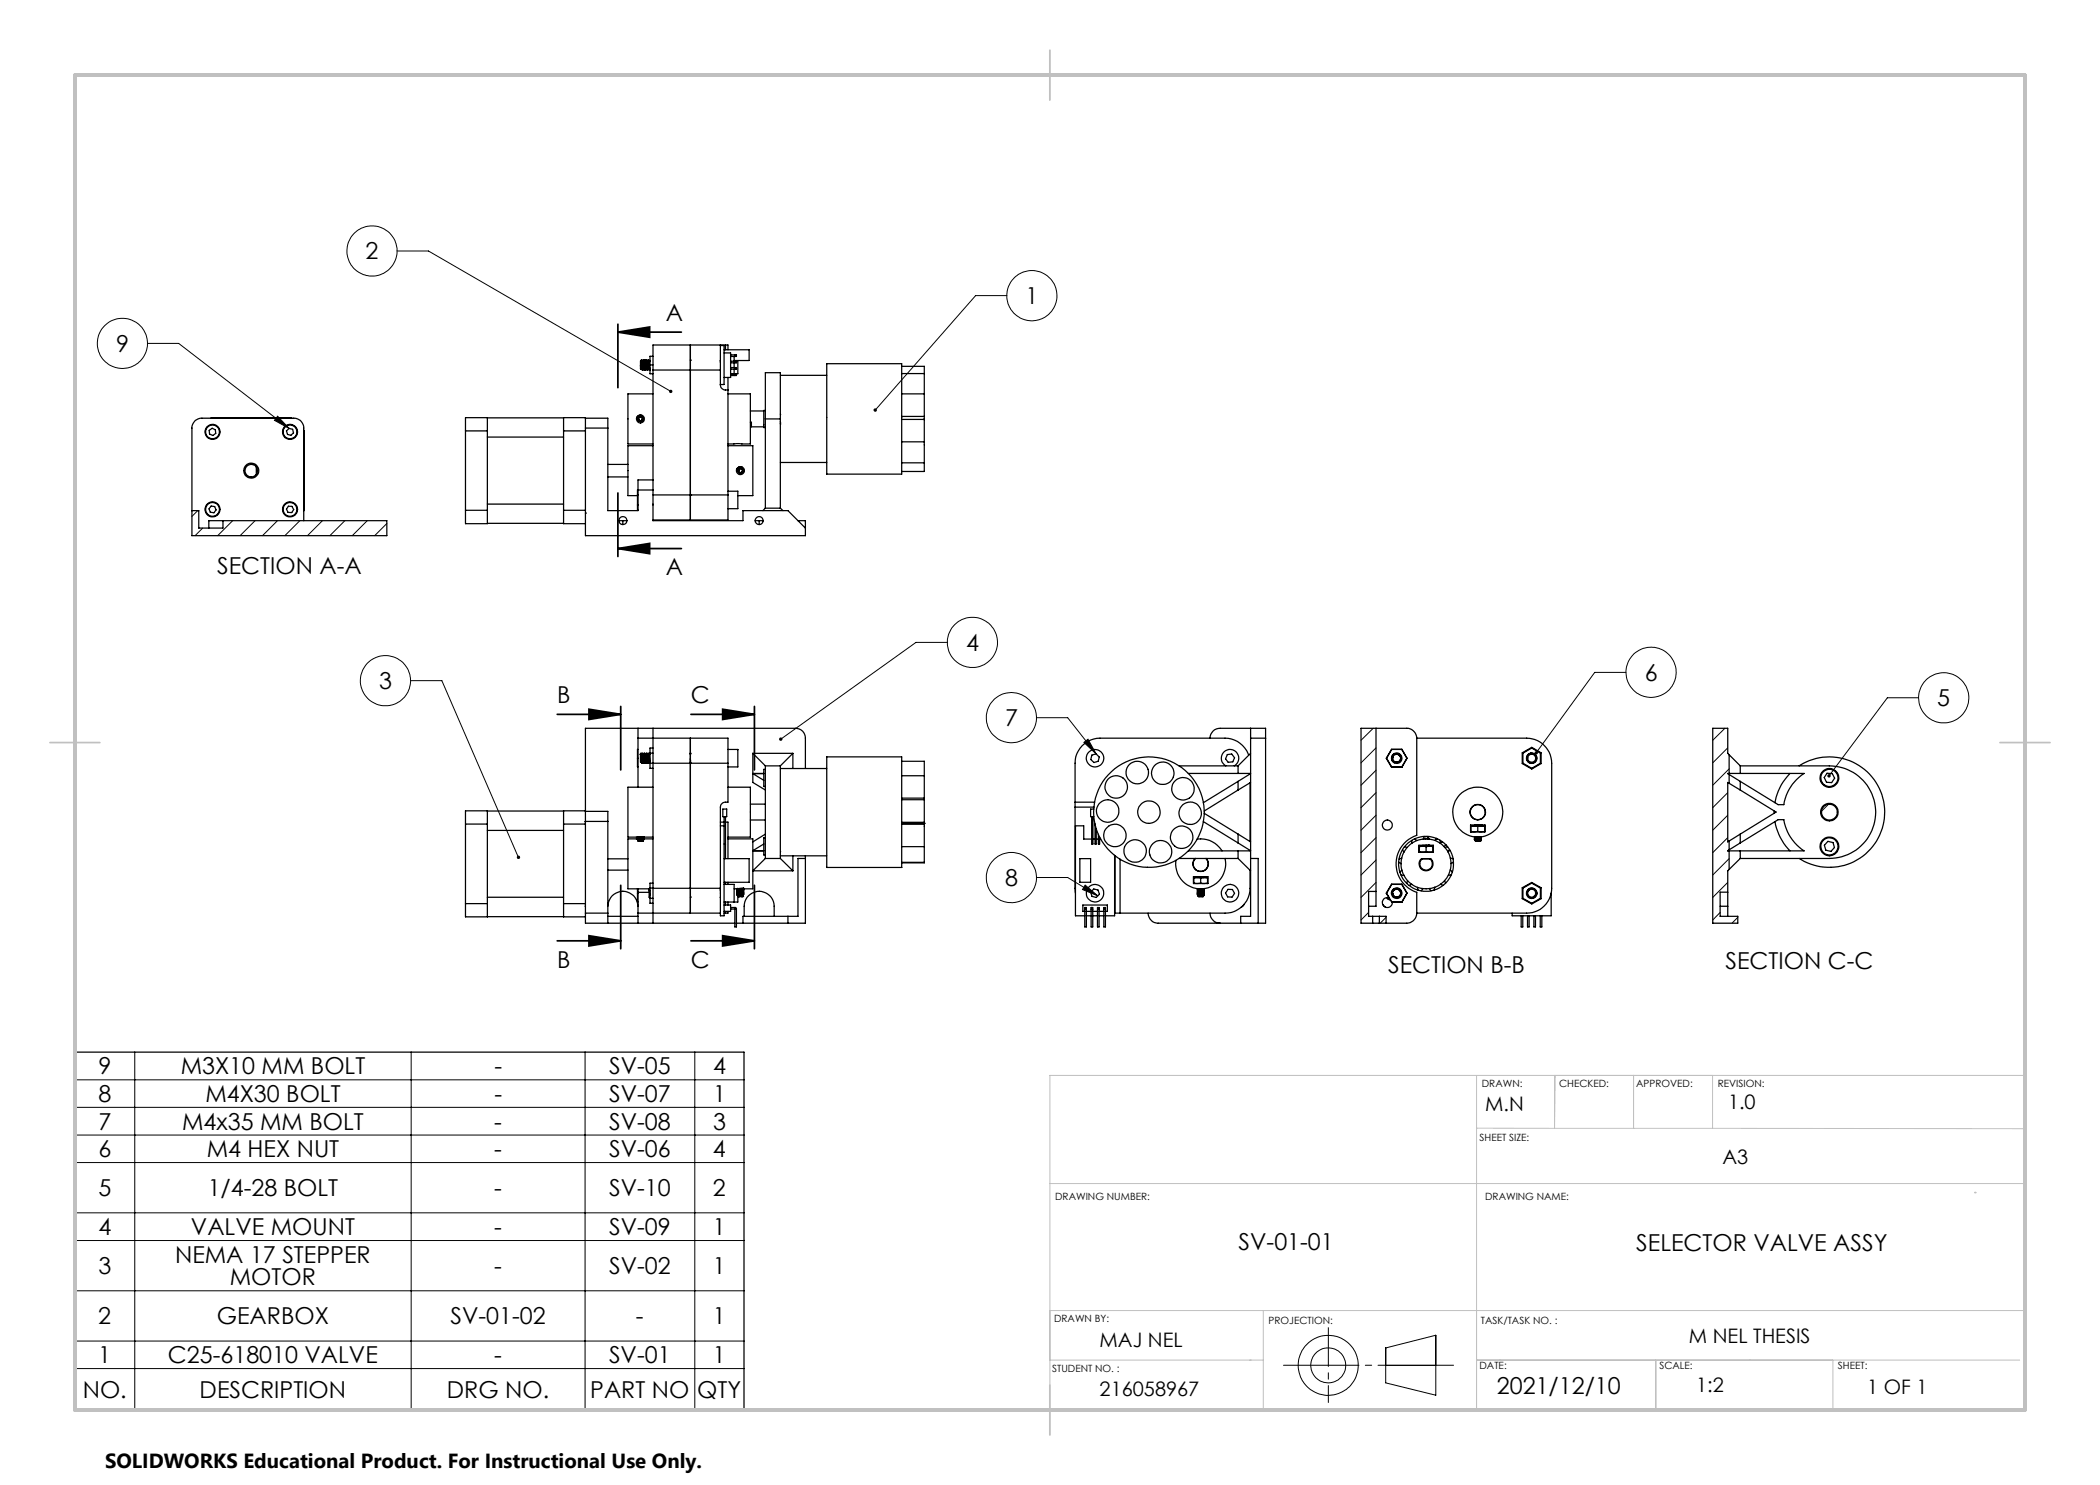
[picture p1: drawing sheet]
<svg xmlns="http://www.w3.org/2000/svg" width="420mm" height="297mm" viewBox="0 0 420 297" stroke-linecap="round" stroke-linejoin="round" font-family="sans-serif">
<g fill="none" stroke="#000" stroke-width=".2">
<path d="M79.4 50.2h6.3l48.5 28.1M201.4 59.1h-6.3l-20.1 22.9M29.5 68.7h6.2l22.1 17M55.5 83.3l2.3 2.4-2.9-1.6zM82.1 136.1h6.3l15.3 35.4M189.5 128.5h-6.3l-27.1 19.3M325.2 134.5h-6.3l-11.7 16.1M383.7 139.6h-6.2l-11.7 15.6M207.3 143.5h6.2l5.7 7.3M216.8 148.5l.8-.7 1.6 3zM207.3 175.5h6.2l6.1 3.7M217 177l2.6 2.2-3.1-1.3z"/>
<path d="M15 216h133.8M27 210.4v71.6M82.2 210.4v71.6M117 210.4v71.6M139 210.4v71.6M15 221.5h133.8M15 227h133.8M15 232.5h133.8M15 242.6h133.8M15 248.1h133.8M15 258.2h133.8M15 268.2h133.8"/>
<path d="M15 273.7h133.8M277.1 269.6l10.1-2.6v12l-10.1-2.4zM277.1 273.1h10.1"/>
<circle cx="74.4" cy="50.2" r="5"/>
<circle cx="206.4" cy="59.1" r="5"/>
<circle cx="24.5" cy="68.7" r="5"/>
<circle cx="77.1" cy="136.1" r="5"/>
<circle cx="194.5" cy="128.5" r="5"/>
<circle cx="330.2" cy="134.5" r="5"/>
<circle cx="388.7" cy="139.6" r="5"/>
<circle cx="202.3" cy="143.5" r="5"/>
<circle cx="202.3" cy="175.5" r="5"/>
<circle cx="265.6" cy="273.1" r="3.5"/>
<circle cx="265.7" cy="273.1" r="6"/>
</g>
<g fill="none" stroke="#000" stroke-width=".35">
<path d="M123.6 66.4l6.3-1v2zM123.6 66.4h12.7M123.6 64.8v12.7M123.6 98.6v12.7M123.6 109.7l6.3-1v2zM123.6 109.7h12.7M111.4 142.9h12.7M117.8 141.8l6.3 1.1-6.3 1zM124.1 141.3v12.7M138.2 142.9h12.7M144.5 141.8l6.4 1.1-6.4 1zM150.9 141.3v12.7"/>
<path d="M124.1 177.1v12.7M150.9 177.1v12.7M111.4 188.2h12.7M117.8 187.1l6.3 1.1-6.3 1zM138.2 188.2h12.7M144.5 187.1l6.4 1.1-6.4 1z"/>
</g>
<path d="M15 210.4h133.8v71.6h-133.8z" fill="none" stroke="#000" stroke-width=".25"/>
<path d="M256.7 273.1h34" fill="none" stroke="#000" stroke-width=".2" stroke-dasharray="15.2 1.3 1.3 1.3" stroke-dashoffset=".1"/>
<path d="M265.7 265.5v15" fill="none" stroke="#000" stroke-width=".2" stroke-dasharray="15.2 1.3 1.3 1.3" stroke-dashoffset="7.5"/>
<g fill="none" stroke="#c0c0c0" stroke-width=".2">
<path d="M210 215.1h195v66.9h-195zM295.3 215.1v66.9M310.9 215.1v10.6M311 215.1l-.1 10.6M326.7 215.1v10.6M342.5 215.1v10.6M210 236.7h195M295.3 225.6l15.6 .1M310.9 225.7h31.6M342.5 225.7h62.5M210 272h42.7M210 262.1h195"/>
<path d="M252.7 262.1v19.9M295.3 272h108.6M331.2 272v10M366.6 272v10"/>
</g>
<path d="M210 10v10M10 148.5h10M400 148.5h10M210 277v10" fill="none" stroke="#c0c0c0" stroke-width=".35"/>
<path d="M14.8 248.5a.2 .2 0 0 1 .4 0 .2 .2 0 0 1-.4 0zM394.8 238.5a.17 .17 0 0 1 .3 0 .17 .17 0 0 1-.3 0zM14.8 198.5a.2 .2 0 0 1 .4 0 .2 .2 0 0 1-.4 0zM404.8 198.5a.2 .2 0 0 1 .4 0 .2 .2 0 0 1-.4 0zM14.8 148.5a.2 .2 0 0 1 .4 0 .2 .2 0 0 1-.4 0zM404.8 148.5a.2 .2 0 0 1 .4 0 .2 .2 0 0 1-.4 0zM14.8 98.5a.2 .2 0 0 1 .4 0 .2 .2 0 0 1-.4 0zM404.8 98.5a.2 .2 0 0 1 .4 0 .2 .2 0 0 1-.4 0zM14.8 48.5a.2 .2 0 0 1 .4 0 .2 .2 0 0 1-.4 0zM404.8 48.5a.2 .2 0 0 1 .4 0 .2 .2 0 0 1-.4 0zM59.8 15a.17 .17 0 0 1 .3 0 .17 .17 0 0 1-.3 0zM59.8 282a.17 .17 0 0 1 .3 0 .17 .17 0 0 1-.3 0zM109.8 15a.2 .2 0 0 1 .4 0 .2 .2 0 0 1-.4 0zM109.8 282a.2 .2 0 0 1 .4 0 .2 .2 0 0 1-.4 0zM159.8 15a.2 .2 0 0 1 .4 0 .2 .2 0 0 1-.4 0zM159.8 282a.2 .2 0 0 1 .4 0 .2 .2 0 0 1-.4 0zM209.8 15a.17 .17 0 0 1 .3 0 .17 .17 0 0 1-.3 0zM209.8 282a.17 .17 0 0 1 .3 0 .17 .17 0 0 1-.3 0zM259.8 15a.2 .2 0 0 1 .4 0 .2 .2 0 0 1-.4 0zM249.8 272a.2 .2 0 0 1 .4 0 .2 .2 0 0 1-.4 0zM309.8 15a.2 .2 0 0 1 .4 0 .2 .2 0 0 1-.4 0zM299.8 272a.17 .17 0 0 1 .3 0 .17 .17 0 0 1-.3 0zM359.8 15a.17 .17 0 0 1 .3 0 .17 .17 0 0 1-.3 0zM349.8 272a.2 .2 0 0 1 .4 0 .2 .2 0 0 1-.4 0z" fill="#c0c0c0"/>
<path d="M15 15h390v267h-390z" fill="none" stroke="#c0c0c0" stroke-width=".7"/>
<g fill="#000">
<path d="M117.8 141.8l6.3 1.1-6.3 1zM117.8 187.1l6.3 1.1-6.3 1z"/>
<path d="M144.5 141.8l6.4 1.1-6.4 1zM144.5 187.1l6.4 1.1-6.4 1zM123.6 66.4l6.3-1v2zM123.6 109.7l6.3-1v2z"/>
<path d="M103.5 171.2a.33 .33 0 0 0-.1 .4 .33 .33 0 0 0 .4 .2l-.1-.3 .1 .3a.33 .33 0 0 0 .2-.5 .33 .33 0 0 0-.5-.1zM155.9 147.6v.4l.2-.2-.2 .2a.35 .35 0 0 0 .5 .1 .35 .35 0 0 0 0-.5 .35 .35 0 0 0-.5 0zM216.8 148.5l.8-.7 1.6 3zM217 177l2.6 2.2-3.1-1.3zM133.9 78.1a.34 .34 0 0 0 .1 .5 .34 .34 0 0 0 .4-.1l-.2-.2 .2 .2a.34 .34 0 0 0-.1-.5 .34 .34 0 0 0-.4 .1zM174.8 81.7l-.1 .3 .1 .2 .2-.2-.2 .3a.34 .34 0 0 0 .5-.1 .34 .34 0 0 0 0-.4 .34 .34 0 0 0-.5-.1zM55.5 83.3l2.3 2.4-2.9-1.6zM307 150.4l.1 .4 .1-.2-.1 .2a.34 .34 0 0 0 .4-.1 .34 .34 0 0 0-.1-.4 .34 .34 0 0 0-.4 .1zM365.5 155l.1 .4 .2-.2-.2 .2a.35 .35 0 0 0 .5 0 .35 .35 0 0 0-.1-.5 .35 .35 0 0 0-.5 .1z"/>
</g>
<g fill="none" stroke="#000" stroke-width=".25">
<path d="M128.1 73.2h.1M128.2 72.2l.1 1.6M128.2 72.2l-.1 1.6h.2M128.3 72l-.1 .2M128.3 72l.1 2M128.3 73.8l.1 .2M128.4 72.2l-.1-.2 .2 2M128.4 72.2l.2 1.6M128.4 74h.1M128.4 72.2h.1M128.5 72.2l.1-.2 .2 2M128.5 72.2l.2 1.6"/>
<path d="M128.6 73.8l-.1 .2M128.6 72h.1M128.6 73.8h.1M128.7 73.8l.1 .2M128.8 72.2l-.1-.2 .1 2M128.8 72.2l.1 1.6h.1M128.8 74h.1M128.8 72.2h.1M128.9 72.2l.1 1.6M129 73.8l-.2 .2M129 72h.1M129 72l-.1 .2"/>
<path d="M129 72l.2 2M129 72l.2 .2M129 73.8l.2 .2M129.2 72.2l.1 1.6M129.2 74h.1M129.2 72.2h.1M129.2 72.2l.2 1.6M129.3 73.8l-.1 .2M129.3 73.8h.1M129.3 72h.1M129.3 72l-.1 .2M129.3 72l.2 2"/>
<path d="M129.4 72l.1 .2M129.4 72l.1 2M129.4 73.8l.1 .2M129.5 74h.1M129.6 72.2h-.1l.1 1.6M129.6 72.2l.2 1.6M129.6 73.8l-.1 .2M129.6 73.8h.2M129.7 72h.1M129.7 72l-.1 .2M129.7 72l.2 2M129.7 72l.1 .2"/>
<path d="M129.7 72l.2 1.7M129.8 73.8l.1 .2M129.8 72.2v1.6h.2M129.8 73.6h.1M129.8 72.2h.2M129.8 73.6l.1 .2M129.9 74h.1M129.9 73.8v.2M130 72.2v.1M130 73.8l-.1 .2M130 72.1l-.1 .1M130 72.2h-.1"/>
<path d="M130 73h.6M130.6 78.8h-5v10h5M130.6 71.3h-.6v3.5h.6M130.6 74v22M130.6 74h13.5M138.1 72h.1M138.1 69v30M144 72.1l.1 .4M144.1 69h-13.5v5M144.1 69.1v7.9a1.14 1.14 0 0 0 1.5 1M144.1 69v.1M144.1 69h1"/>
<path d="M144.1 69.1h.7v7.8h-.7M144.8 70h5v2.1h-3M144.8 70.6h1.3v4.9h-1.3M145.1 69v1M145.1 69h.5v1M145.6 78.8h4.5v10h-4.5M145.6 75.5v23.5M146.1 71h1.2v.3h-1.2M146.1 72.2h1.2v.4h-1.2M146.1 73.5h1.2v.3h-1.2M146.1 74.8h1.2v.3h-1.2M146.8 71.3v.9"/>
<path d="M146.8 72.6v.9M146.8 73.8v1M147 71v.3M147 72.2v.4M147 73.5v.3M147 74.8v.3M147.6 72.1v2.7h-1.5M156.1 75.1h9.2M165.3 72.7h15v22.1h-15zM180.3 73.3h4.6v1.4M180.3 78.8h4.6M180.3 74.7h4.6"/>
<path d="M184.9 78.8v4.5M184.9 74.7v4.1M41.8 86.1l.6-.4 .7 .3v.7l-.5 .4-.7-.3zM42.2 83.6l.1-.1h15.9l.1 .1M51.3 93.4a1.26 1.26 0 0 0-1.9-.2 1.26 1.26 0 0 0 0 1.9 1.26 1.26 0 0 0 1.9-.2M51.3 93.4a1.29 1.29 0 0 1 0 1.5M51.3 93.4v1.5M57.3 86.2l.5-.5 .7 .2 .2 .7-.5 .5-.7-.2zM60.7 86l.2 .2v15.9l-.2 .1M93.1 86.2v15.9M93.1 86.2h4.4M97.5 83.5v2.7"/>
<path d="M97.5 86.2v15.9M97.5 87.4h15.2M112.7 83.5v2.7M112.7 86.2v15.9M112.7 86.2h4.4M117.1 83.6h4.5v2M117.1 83.6v2M117.1 83.6v-.1h-24v2.7M117.1 85.6v21.5h44v-3h-1.5M117.1 85.6h4.5M121.6 85.6v16.5h6v-6.1h3M121.6 92.9h4"/>
<path d="M121.6 95.4h4M127.5 99h.1M127.7 84l.4 .2M127.7 83.5v.5M127.7 84h.1M127.7 83.5h.1M127.8 83.2v.1M128.1 84.2h.1M128.1 83.4l-.4 .1M128.1 83.4l.4 .2M128.1 83.4h.1M128.4 84l-.3 .2"/>
<path d="M128.4 84h.1M128.5 83.6l-.1 .4M128.5 83.6h.1M128.5 83.1h-.1a.68 .68 0 0 0-1 .4l.1 .1M130.6 96v2M130.6 89.1h-5v10h1.9M130.6 98h-3.1v4h.1M130.6 98v6.1h18v-2h9l3.5 3.5M130.6 99h15M138.1 99v5M138.1 99h.1M145.6 98.2h2v3.5h-2"/>
<path d="M145.6 99v5h-15M145.6 89.1h5v10h-3M147.6 94.1l.2 .4M147.6 94.1h.1M147.8 93.8l-.2 .3M147.8 94.5h.1M147.8 93.8h.1M147.8 93.8h.5M147.8 94.5h.5M147.9 93.8h.4M147.9 94.5h.4M148.1 94.6v.2"/>
<path d="M148.3 93.8l.2 .3M148.3 93.8h.1M148.3 94.5h.1M148.5 93.4h-.3a.67 .67 0 0 0-.8 .5h.1M148.5 94.1l-.2 .4M148.5 94.1h.1M150.1 84.5h.2v.9h2.5M150.1 82.2h2.7M153.1 82.1h-.3v3.4h.3M153.1 83.8v-9.3h3v9.3M153.1 83.8h3M153.1 83.8v17.8"/>
<path d="M156.1 84.3v.5M156.1 84.8h.1M156.1 82.8v.1M156.1 92.5h9.2M156.1 83.8v17.8M180.3 88.4h4.6M180.3 83.9h4.6M180.3 83.3h4.6M180.3 92.6h4.6M184.9 83.9v4.5M184.9 88.4v4.2M184.9 92.6v1.7h-4.6"/>
<path d="M184.9 83.3v.6M38.4 102.1h1.4v3.5h4.8v-1.5M42.2 101.2l.7 .1 .3 .7-.4 .5-.7-.1-.3-.6zM44.6 104.1h-2.8v1.5M44.6 104.1h32.8v3h-39v-21.5a1.98 1.98 0 0 1 2-2h18.3a1.92 1.92 0 0 1 2 2v18.5M57.7 101.2l.7 .1 .3 .6-.4 .6h-.7l-.3-.7zM93.1 102.1v2.6h4.4v-2.6M93.1 102.1h4.4M97.5 100.8h15.2M97.5 104.7h15.2M112.7 102.1v2.6h4.4M112.7 102.1h4.4"/>
<path d="M117.1 102.6h.1M123.8 104.1h.8M124.6 104.1h.8M124.6 104.1v.8M127.5 101h.1M130.6 100.8v.2M151 104.1h.8M151.8 104.1h.8M151.8 104.1v.8M153.1 101.6l-.5 .5M153.1 101.6h3M156.1 101.6l.5 .5"/>
<path d="M127.5 151.7h.1M127.6 145.7v1.9M127.6 147.6h18v5M127.6 149.9h-.1v3.5h.1M127.6 147.6v9.8M128.1 150.8l.2 1.8M128.1 150.8v1.6h.2M128.2 150.7l-.1 .1M128.2 150.7l.1 1.9M128.2 150.7h.1M128.2 150.7l.2 1.9 .1-.2M128.2 150.7a1.9 1.9 0 0 1 .4 1.5l.1 .4"/>
<path d="M128.3 150.9l.2 1.5M128.4 152.6h.1M128.5 152.4h.1M128.6 150.7l-.2 .1M128.6 150.7l.1 1.9M128.6 150.7h.1M128.6 150.7l.2 1.9 .1-.2M128.6 150.7l.2 .1 .1 1.6 .2 .2M128.7 150.9l.2 1.5M128.7 152.6h.1M128.9 150.7l-.1 .1M128.9 152.4h.1"/>
<path d="M128.9 150.7l.2 .1M128.9 150.7l.2 1.9M128.9 150.7l.1 1.9M129 150.9l.2 1.5M129.1 150.8l.3 1.8M129.2 152.4l-.1 .2M129.2 150.7l-.1 .1M129.2 152.4h.1M129.3 150.7l.2 .1M129.3 150.7l.1 1.9M129.4 152.6h.1M129.4 150.9l.2 1.5"/>
<path d="M129.5 150.8l.3 1.8M129.5 152.6h.1M129.6 152.4l-.2 .2M129.6 150.7h.1M129.6 150.7l-.1 .1M129.6 150.7l.2 1.9M129.6 152.4h.1M129.6 150.7l.2 1.9 .1-.3-.1-1.4M129.6 150.7l.2 .1M129.8 152.6h.1M129.8 150.8l.2 1.6M129.9 150.7l-.1 .1"/>
<path d="M129.9 150.7l.1 .2M129.9 152.4h.1M130 152.6h15.6M130.6 150.6l-.7 .1M130.6 145.7v32M130.6 157.4h-5v10h5M130.6 149.6h-.6v4.1h.6M138 150.7l.1 .1M138 152.4l.1 .2M138 150.7h.1M138 150.7l.1 .3M138.1 151.7v.9"/>
<path d="M138.1 147.6v30.1M145.6 149.9h2v3.5h-2M145.6 152.6v7.8a1.12 1.12 0 0 0-1.5 1v16.3M145.6 157.4h4.5v10h-4.5M150.6 150.7h8M150.6 150.7v5.8l2.5 1.5M150.6 150.7l2.5 2.5M152.8 154.7h-2.2l2.2 1.4M153.1 153.9h-.3v3.4h.3M153.1 153.2v18.5M153.1 153.2h3M156.1 153.2v18.5"/>
<path d="M156.1 153.7h9.2M158.6 150.7l-2.5 2.5M158.6 150.7v3M161.1 153.7v-6.1a1.93 1.93 0 0 0-2-1.9h-42v16.6M165.3 151.4h15v22.1h-15zM180.3 152.3h4.6v2.8M180.3 159.9h4.6M180.3 159.6h4.6M180.3 155.1h4.6M184.9 159.9v4.6M184.9 155.1v4.5M184.9 159.6v.3"/>
<path d="M218.4 151l.8-.2 .7 .6-.3 .9-.8 .2-.6-.6zM235.8 153.2h11.8M237.7 154.7h12.4l-2.5 1.6M242 147.6a1.99 1.99 0 0 1 2-1.9h9.1v1.9M245.2 153.2a1.75 1.75 0 0 1-.5-2.7 1.75 1.75 0 0 1 2.7 0 1.75 1.75 0 0 1-.6 2.7M245.5 150.9l.8-.1 .6 .7-.3 .9-1 .1-.5-.7zM247.6 153.2v1.5M247.6 156.3v1.7M247.6 158l-6.8 4.2M247.6 156.3l-6.9 4.2M249.7 151.1a5.1 5.1 0 0 0-4.7-3.5h-25a5 5 0 0 0-5 5v7.8M250 154.7v.1"/>
<path d="M250 156.6v11.7M250.1 145.7v1.9M250.1 147.6h3M250.1 147.6v35.7h-2v1.3M250.1 156.5l-2.5 1.5M250.1 150.7l-2.5 2.5M253.1 147.6v37h-21.5a2.05 2.05 0 0 1-2-2M275.2 145.7v32.6M278.3 149.9h2.1l1 1.8-1 1.8h-2.1l-1.1-1.8zM278.3 149.9h2.1l1 1.8-1 1.7h-2.1l-1-1.7zM278.4 151.9a.92 .92 0 0 1 .5-1.1 .92 .92 0 0 1 1.2 .4 .92 .92 0 0 1-.4 1.2h-.6M278.4 151.8v.1"/>
<path d="M278.6 151.4a.88 .88 0 0 0 .3 1.1l-.5-.6M278.6 151.4a.82 .82 0 0 0 .5 1M278.6 151.4a.79 .79 0 0 1 1-.5 .79 .79 0 0 1 .5 1 .79 .79 0 0 1-1.1 .5M278.6 151.3v.3M279.1 150.9h-.1M279.3 150.8a.8 .8 0 0 1 .8 .9 .8 .8 0 0 1-1 .7M283.4 147.6v19.5a6 6 0 0 0-4.2 5.7 6 6 0 0 0 4.2 5.7v4.1M283.4 147.6a2.04 2.04 0 0 0-2.1-1.9h-9.1v38.9h2.3M283.4 147.6h21.9a5.1 5.1 0 0 1 5 5v25.1a5 5 0 0 1-5 4.9h-21.9M304.4 150.6l2-1.1 1.8 1.1v2.1l-1.8 1.1-2-1.1zM304.6 150.6l1.8-1 1.7 1v2l-1.7 1.1-1.8-1.1zM305.5 151.5v.1"/>
<path d="M306.1 150.7l.1 .1M345.5 154.7h15.3a9.2 9.2 0 0 0-4 6.2h-1.2l-7.5-4.6M345.5 154.7l.3 .2M345.5 154.7h.1M345.8 151v3.7M345.8 154.9v1.8M345.8 156.7l-.3-.2v11.9l.3-.2M345.8 156.7l2.3 1.3M345.8 154.9l2.3 1.4M348.1 153.2h17.8a9.3 9.3 0 0 1 9.2 9.2 9.3 9.3 0 0 1-9.2 9.3h-17.8M348.1 153.2l-2.6-2.5v-5h-3v38.9h5.1v-1.3h-3.6v-4.9h1.5M348.1 153.2v1.5"/>
<path d="M348.1 156.3v1.7M348.1 158l7.1 4.4-9.4 5.8M358 154.7a10.6 10.6 0 0 0-3 5.8M359.8 153.2a11.1 11.1 0 0 1 17.1 9.2 11.1 11.1 0 0 1-17.1 9.3M365.4 154.7h1.1l.4 .9-.6 .9h-1l-.5-1zM93.1 164.8v-2.6h4.4v2.6M93.1 164.8h4.4M93.1 164.8v15.9M97.5 179.5h15.2M97.5 164.8v15.9M97.5 166.1h15.2M97.5 162.2h15.2"/>
<path d="M112.7 164.8h4.4M112.7 164.8v15.9M117.1 164.3l-.1 .1M117.1 162.3h4.5v2M117.1 162.3v2M117.1 162.2h-4.4v2.6M117.1 164.3v18.3M117.1 164.3h4.5M121.6 174h4M121.6 171.8h4M121.6 164.3v18.3M127.4 167.8l.2 .1"/>
<path d="M127.4 167.6h.2M127.4 167.8h-1.8v10h4.3M127.5 177.8v2.6h.1M127.5 178.6h.1M127.6 167.5h-.2M127.6 167.7l-.2 .1M127.6 168.1h1M127.6 168.1l.1 .1M127.6 167.4v.1M127.6 167.6v.1M127.6 167.9v.2M127.6 177.8v.7"/>
<path d="M127.6 178.5v4.1M127.6 178.5h2.2M127.7 168.2h.4M127.7 168.2h.1M127.8 168h1h-.2M127.8 168h.8M127.8 168h.1M128.1 168.2h.4M128.1 168.2h.1M128.3 167.4l-.7 .1M128.5 168.2h.1M128.6 167.6h.2"/>
<path d="M128.6 167.8l.2 .1-1 .1M128.6 167.8l-1 .1M128.6 167.5l-1 .1M128.6 167.8l-.8 .2M128.6 167.6l-1 .1M128.6 167.5v.1M128.6 167.8h.1M128.6 168v.1M128.6 168.1l-.1 .1M128.7 167.7l-1.3 .1M128.7 167.4l-1.3 .2M128.7 167.6l-1.3 .2"/>
<path d="M128.7 167.4l-1.3 .1M128.8 167.4l-.2 .1M128.8 167.7l-.2 .1M129.8 178.1h.1M129.9 177.8l.1 1.2M129.9 177.8l-.1 1.7h.2M130 177.7l-.1 .1M130 177.6h.6M130 179.7h.6M130.6 177.7v6.9M130.6 167.8h-2M130.6 177.7h13.5"/>
<path d="M130.6 176.6h-.6v4.1h.6M138.1 179.4h.1M138.1 177.7v4.9M144 177.7l.1 .1M144 177.7l.1 .5M144 179.5h.1M144.1 164.4h.7M144.1 165.2h.7M144.6 161.8h.7v1.5h-.7zM144.8 176.9h2v3.5M144.8 163.3v19.9h-.7v-5.5M144.8 168.8h.3"/>
<path d="M144.8 171.7h5v4.8h-5M145.1 164.4h.5v7.3M145.1 163.3v8.4M145.1 176.5v.4M145.6 167.8h5v10h-3.8M145.6 176.5v.4M147.4 178.3l1.3-.2zM147.6 178.6l-.2-.1 1.3-.1-.1 .1 .2 .1-1.4 .1h.2M147.6 178.9l-.2 .1 1.3-.1-1.3 .1 .2 .1M147.6 179.2v1.2h-2.8M147.6 179.2h1M147.6 177.9h.1"/>
<path d="M147.6 178.1v.1M147.6 178.4h.1M147.6 178.6v.1M147.6 178.9h.1M147.6 179.1v.1M147.6 179.2v.1M147.6 179.3h.2M147.6 179.3h.1M147.8 179.3h.5M147.8 179.3h.1M148.3 179.3h.2M148.3 179.3h.1"/>
<path d="M148.5 179.3h.1M148.6 179l-1 .1M148.6 178.5l-1 .1M148.6 178.3l-1 .1M148.6 178l-1 .1M148.6 177.7l-1 .2M148.6 178.8l-1 .1M148.6 178.5l-1 .2M148.6 178l.1-.1-1.3 .1 .2 .1M148.6 178.3l.1-.2-1.3 .2 .2 .1M148.6 178.7l.1-.1-1.3 .2 .2 .1M148.6 178.3l.1 .1-1.3 .1 .2-.1"/>
<path d="M148.6 177.8l.1 .1-1.3 .1 .2-.1M148.6 178.7l.1 .2M148.6 178.7l-1 .2M148.6 177.8l-1 .1M148.6 178.2v.1M148.6 179.2l-.1 .1M148.7 177.7l-1.3 .1 .2 .1M148.7 177.7l-.1 .1M148.7 178.9l-.1 .3M148.7 177.6l-1.3 .2 .2-.1M150.1 160.8h3M150.1 164h3"/>
<path d="M150.6 170.2h2.2M152.8 168.8l-2.2 1.3h2.2M153.1 167.6h-.3v3.4h.3M153.1 171.7h3M153.1 166.8l-2.5 1.6M153.1 171.7l-2.5 2.5h8M156.1 171.2h9.2M156.1 171.7l2.5 2.5M156.1 170.3v.1M158.6 171.2v3M161.1 171.7h-1.5v11.6h-11v1.3M161.1 171.2v13.4h-13.8"/>
<path d="M180.3 164.5h4.6M180.3 169.3h4.6M180.3 164.8h4.6M180.3 172.5h4.6M180.3 164.7h4.6M184.9 164.8v4.5M184.9 169.3v3.2M184.9 164.7h.1M184.9 164.5v.2M184.9 164.7v.1M184.9 172.5v.1h-4.6M215 160.4v1"/>
<path d="M215 161.4l.1 17.2M215 160.4h3.9M215 161.4h3.8M216 171.7h2.1v4.8h-2.1zM218.1 178.4l.7-.6 .8 .2 .3 .9-.6 .6-.9-.2zM218.3 167.8h-1.6v-2.6h-1.6v18h1.9M218.3 163.3v5.5h.3v-5.5M218.6 167.8h.4M218.8 161.8h-.7v1.5h.7M219 164.8v4h.3v-3.1M219.3 167.8h.4M219.7 166.9v1.9h.2v-1.4"/>
<path d="M219.9 167.8h.2M222.9 171.1v12.1h-1.8M223 171.2v11.4M224 171.8v10.8M235.8 171.7h11.8M237.7 170.2h12.4M238.7 175.3h2.9v1.4h-2.9zM238.8 176.6h1.3M238.8 176.6v.1M238.8 176.6l.2 .1M239 175.5l-.2 .1h1.3M239 175.5h-.2v1.1"/>
<path d="M239 175.5h2.4l.1 .1M239 171.7a1.53 1.53 0 0 0 .1 2.2 1.53 1.53 0 0 0 2.1 0 1.53 1.53 0 0 0 0-2.2M239.1 171.7a1.49 1.49 0 0 0 0 2.1 1.49 1.49 0 0 0 2.1 0 1.49 1.49 0 0 0 0-2.1M239.4 167.8a5 5 0 0 1 5 2.4M239.5 179h.1M239.5 178.7l.1 .1M239.5 178.5h.1M239.5 178.2l.1 .1M239.5 178h.1M239.5 177.7l.1 .1M239.6 175.5h.1M239.6 178.6l-.1 .1"/>
<path d="M239.6 178.4h-.1M239.6 178.1l-.1 .1M239.6 177.9h-.1M239.6 178.9h-.1M239.6 175.4h1.1M239.6 179.2h1.1M239.6 175.4l.1-.1 1 .1M239.6 179.2l.1 .1M239.6 175.4v.1M239.6 177.8v.1M239.6 178v.1M239.6 178.3v.1"/>
<path d="M239.6 178.5v.1M239.6 178.8v.1M239.6 179v.2M239.7 179.3h.4M239.7 179.3h.1M240 177.8h-.4M240.1 179.3h.4M240.1 179.3h.1M240.1 176.6h1.4M240.1 175.6h1.4M240.1 175.6v1M240.5 179.3h.1"/>
<path d="M240.6 178.7l.2 .1-1.3 .1M240.6 178.5h.1M240.6 178.2l.1 .1M240.6 178h.2l-1.3 .2M240.6 177.7l.2 .1-1.3 .1M240.6 175.5h.1M240.6 179l.2 .1M240.7 177.9l.1-.1-1.3 .2M240.7 178.2l.1-.1-1.3 .1M240.7 178.9h.1l-1.3 .1M240.7 178.9l-1.1 .1M240.7 178.7l-1.1 .1"/>
<path d="M240.7 178.4l-1.1 .1M240.7 178.2l-1.1 .1M240.7 177.9l-1.1 .1M240.7 178.7l-1.1 .2M240.7 178.5l-1.1 .1M240.7 178.2l-1.1 .2M240.7 178l-1.1 .1M240.7 177.7l-1.1 .2M240.7 175.5h-.2M240.7 179l.1 .1M240.7 179.2l-.2 .1M240.7 175.4v.1"/>
<path d="M240.7 177.9v.1M240.7 178.2h.1M240.7 178.4v.1M240.7 178.9v.3M240.7 164.3l6.9 4.3M240.7 178.5h.1M240.7 178.3h.1M240.8 178.6l-1.3 .1M240.8 178.4h-.1M240.8 178.6l-.1 .1M240.8 178.3l-1.3 .2M240.8 179.1l-.1 .1"/>
<path d="M240.8 178.3l-1.3 .1M240.8 162.7l6.8 4.1M241.5 175.6v1.1M245 171.7a5 5 0 0 1-4.7 6.1 5 5 0 0 1-5.1-5.7M245.6 177.9h.9l.4 .8-.5 .7h-.9l-.4-.8zM247.6 166.8v1.8M247.6 170.2v1.5M247.6 166.8l2.5 1.6M247.6 168.6l2.5 1.5M247.6 171.7l2.5 2.5M250 174.1v3.6a5 5 0 0 1-5 4.9h-21M250 170.1v.1"/>
<path d="M250.1 171.7h1.5v12.9M275.2 178.3v3h-1.5M275.2 178.3h-1.5v5h.8M277.5 179.5v.2l.7 .4M277.8 179.6a.99 .99 0 0 0-1.3 .7 .99 .99 0 0 0 .9 1.2 .99 .99 0 0 0 1-1.1M277.8 179.6h.1M278.3 176.9h2.1l1 1.7-1 1.8h-2.1l-1-1.8zM278.6 178a.91 .91 0 0 1 1.3-.2 .91 .91 0 0 1 .1 1.4 .91 .91 0 0 1-1.3-.1l-.1-.3M278.8 177.8l-.2 .2M279.2 177.9a.8 .8 0 0 1 .9 .6 .8 .8 0 0 1-.6 .9 .8 .8 0 0 1-.9-.6M279.2 177.9a.89 .89 0 0 0-.9 .8l.3-.7M279.2 177.9a.8 .8 0 0 0-.6 .9"/>
<path d="M279.2 177.9a.79 .79 0 0 1 .9 .6 .79 .79 0 0 1-.7 .9 .79 .79 0 0 1-.8-.7M279.2 177.9h.1M279.8 172.4l.4 .4M280.2 175h.6M280.4 171.6l-.6 .2M280.4 174l-.4 .4M280.5 169.9l.3 .5M280.9 169.4l.5 .1M281.4 178.6l-1-1.8h-2.1l-1.1 1.8 .6 1M281.4 178.6l-1 1.8h-2M281.5 176.1l-.1 .6M282.4 176.8l-.6 .3"/>
<path d="M282.4 168.1v.6M282.9 167.8l.5 .3M283.5 177.5l.1 .5M283.8 169h2.9v1.5h-2.9zM283.8 169.3h1.4M283.8 170.4h1.4M283.8 170.4l.1 .1M284.3 171.7h1.8a1.39 1.39 0 0 1 .1 2 1.39 1.39 0 0 1-2 0 1.39 1.39 0 0 1 .1-2zM284.5 171.8a1.26 1.26 0 0 0-.2 1.8 1.26 1.26 0 0 0 1.9 0 1.26 1.26 0 0 0-.2-1.8M284.6 169l.1 .1M284.6 177.7l-.4 .4M284.7 169.2l-.1 .1"/>
<path d="M284.7 169.1v.1M284.8 167.7h.1M284.8 167.7h.2M284.8 167.7l-.1 .1M284.9 167.3l-.2 .5M285 167.7h.1M285 167.7h.4M285.2 169.3h1.4M285.2 170.4h1.4M285.2 169.3v1.1M285.4 169l-.7 .1M285.4 167.7h.1"/>
<path d="M285.4 167.7h.2M285.5 167.3l.2 .5M285.6 167.7h.1M285.6 167.7l.1 .1M285.7 169l.2 .1-.2 .2M285.7 169h.1M285.7 169l-1 .2M285.9 169.2l-1 .1M285.9 169.1l-1.3 .2M285.9 177.7l.3 .4M286.6 169.3h-2.8v1.1M286.6 169.3l-.1 1.2"/>
<path d="M286.9 177.4l-.1 .6M287.3 167.7l-.3 .4 .5-.3M288 168.1v.5l.5-.2M288.1 176.8l.5 .3M288.9 176.1l.2 .5M289.1 168.9l-.2 .5M289.5 169.4l-.5 .1M289.9 169.9l-.3 .5M289.9 170l-.3 .3M290.1 174l.3 .4M290.1 171.6l.5 .2M290.2 175h-.5"/>
<path d="M290.7 172.4l-.5 .3M294.1 165h2.9v1.4h-2.9zM294.2 165.2h1.4M294.2 166.3v.1M294.2 166.3h1.4M294.9 167.9l.1 .1M294.9 167.6l.1 .1M294.9 167.4l.1 .1M294.9 167.8v.1M294.9 167.6h.1M294.9 165.1h.1M294.9 167.6l.3-.1h1z"/>
<path d="M294.9 167.9h.1M294.9 165.1l1.3-.1-1.3 .1M294.9 165.1l.1 .1M295 165l-.1 .1M295 167.8h-.1M295 168.1h1.1M295 165h.1M295 167.5h.1M295 167.7v.1M295 168v.1M295 168.1l.1 .1M295.1 168.2h.2"/>
<path d="M295.1 168.2h.1M295.3 165h-.3M295.3 167.4l-.3 .1M295.3 168.2h.5M295.3 168.2h.1M295.6 165.2h1.3M295.6 166.3h1.3M295.6 165.2v1.1M295.8 168.2h.2M295.8 168.2h.1M296 168.2h.1M296.1 167.9l.1 .1"/>
<path d="M296.1 167.9v.2M296.1 167.6l.1 .1M296.1 165.1l.1 .1M296.1 167.8l-1.1 .2M296.1 165.1l-1 .1M296.1 167.6l-1.1 .2M296.1 165.1l-.2 .1M296.1 165.1h.1M296.1 167.6h.1M296.1 167.8v.1M296.1 168.1h.1M296.1 168.1l-.1 .1"/>
<path d="M296.1 167.9h.1M296.2 168l-.1 .1M296.2 168h.1M296.2 167.5l-1.3 .1M296.2 165l-.1 .1M296.2 167.5l-.1 .1-1.1 .1M296.2 167.7l-.1 .1M296.2 165h.1M296.2 167.7l-1.3 .1M296.2 167.7l-1.3 .2M296.9 165.2h-2.6l-.1 1.1M296.9 165.2v1.2"/>
<path d="M304.4 177.5l2-1 1.8 1v2.2l-1.8 1.1-2-1.1zM304.6 177.6l1.8-1 1.7 1v2.1l-1.7 1-1.8-1zM305.7 178.1a.93 .93 0 0 0 .1 1.2 .93 .93 0 0 0 1.2 .1 .93 .93 0 0 0 .2-1.3M305.7 178.1l-.1-.1a.98 .98 0 0 1 1.3-.2 .98 .98 0 0 1 .3 1.2M305.8 178.1l-.1 .1M306.8 179.2v.1M310.2 178.6v4.6h-7.8v-.6M345.5 178.4v2.9M345.8 168.2v1.8M345.8 170.2v3.7M345.8 173.9l-.3 .3v4.2M348.1 168.6l7.5-4.7h1.2a9.2 9.2 0 0 0 4 6.3h-15.3l.3-.2"/>
<path d="M348.1 166.8v1.8M348.1 170.2v1.5M348.1 168.6l-2.3 1.4M348.1 171.7l-2.3 2.2M354.8 162.2v.5M355 164.3a11 11 0 0 0 3 5.9M365.6 168.3l1 .2 .3 1-.7 .8-1-.3-.3-1zM93.1 180.7v2.7h24M93.1 180.7h4.4M97.5 180.7v2.7M112.7 180.7v2.7M112.7 180.7h4.4"/>
<path d="M117.1 181.2l-.1 .1M117.1 182.6v2h29.9M117.1 182.6h4.5M121.6 182.6v2M121.6 181.3a3 3 0 0 1 3-3 3 3 0 0 1 3 3M121.6 183.3h6M127.6 182.6v2M127.6 182.6h16.5M144.8 182.6h.3M144.8 181h1.3v1.3h-1.3M145.1 180.4v.6M145.1 182.3v.3"/>
<path d="M145.6 182.3v.3h-.5M145.6 180.4v.6M146.1 181.8h1.2M146.1 181.5h.9M147 181.5l.2 .1 .1 .2M147 181.5v3.9h.3v-3.6M148.8 183.3a5.8 5.8 0 0 1 .4-3.4 3 3 0 0 1 3.3-1.6 3 3 0 0 1 2.3 3v2M157.6 183.3v1.3M217 181.8v-.3h.3v.3M217 182.3h-.4v-1.3h4.9v1.3h-.4M217 181.8h.3M217 181.8v3.6h.3v-3.6"/>
<path d="M217.3 182.3h.9M217.3 183.2h.9M218.2 181.8v-.3h.3v.3M218.2 181.8h.3M218.2 181.8v3.6h.3v-3.6M218.5 182.3h1M218.5 183.2h1M219.5 181.8v-.3h.3v.3M219.5 181.8h.3M219.5 181.8v3.6h.3v-3.6M219.8 182.3h1M219.8 183.2h1"/>
<path d="M220.8 181.8v-.3h.3v.3M220.8 181.8h.3M220.8 181.8v3.6h.3v-3.6M222.9 182.6h.1M223 182.6h1M242 182.6a2.05 2.05 0 0 0 2 2M248.8 180.9l-.6 .5M274.5 183.3h1.4M274.5 184.6h1.4M274.5 183.3v1.3M275.9 183.3h1.3v1.3M275.9 183.3v1.3"/>
<path d="M276.5 180.9l.6 .5M278.4 180.4h.1M283.4 182.6a2.03 2.03 0 0 1-2.1 2h-5.4M304.2 183.2v2.2h.4v-2.2M305.5 183.2v2.2h.3v-2.2M306.8 183.2v2.2h.3v-2.2M308 183.2v2.2h.4v-2.2M344 181.3h1.5M345.5 181.3v2"/>
<circle cx="42.5" cy="86.4" r="1.37"/>
<circle cx="42.5" cy="86.4" r="1.48"/>
<circle cx="50.3" cy="94.1" r="1.51"/>
<circle cx="58" cy="86.4" r="1.37"/>
<circle cx="58" cy="86.4" r="1.5"/>
<circle cx="128.1" cy="83.8" r=".8"/>
<circle cx="128.1" cy="83.8" r=".54"/>
<circle cx="148.1" cy="94.1" r=".8"/>
<circle cx="148.1" cy="94.1" r=".53"/>
<circle cx="42.5" cy="101.9" r="1.38"/>
<circle cx="42.5" cy="101.9" r="1.49"/>
<circle cx="58" cy="101.9" r="1.51"/>
<circle cx="58" cy="101.9" r="1.38"/>
<circle cx="124.6" cy="104.1" r=".8"/>
<circle cx="151.8" cy="104.1" r=".8"/>
<circle cx="219" cy="151.6" r="1.74"/>
<circle cx="223.3" cy="157.4" r="2.24"/>
<circle cx="227.5" cy="154.5" r="2.26"/>
<circle cx="232.6" cy="154.7" r="2.24"/>
<circle cx="236.6" cy="157.8" r="2.26"/>
<circle cx="279.3" cy="151.6" r="1.05"/>
<circle cx="306.3" cy="151.6" r=".81"/>
<circle cx="306.3" cy="151.6" r="1.04"/>
<circle cx="306.3" cy="151.6" r="1"/>
<circle cx="365.9" cy="155.6" r="1.72"/>
<circle cx="365.9" cy="155.6" r="1.87"/>
<circle cx="219" cy="178.6" r="1.75"/>
<circle cx="221.5" cy="162.2" r="2.26"/>
<circle cx="223" cy="167.1" r="2.24"/>
<circle cx="227" cy="170.2" r="2.26"/>
<circle cx="229.8" cy="162.4" r="11.1"/>
<circle cx="229.8" cy="162.4" r="2.25"/>
<circle cx="232.1" cy="170.3" r="2.24"/>
<circle cx="236.3" cy="167.4" r="2.26"/>
<circle cx="238" cy="162.6" r="2.24"/>
<circle cx="246" cy="178.6" r="1.75"/>
<circle cx="277.5" cy="165" r="1.01"/>
<circle cx="279.3" cy="178.6" r="1.06"/>
<circle cx="285.2" cy="172.8" r="5.5"/>
<circle cx="285.2" cy="172.8" r="5"/>
<circle cx="295.5" cy="162.4" r="1.5"/>
<circle cx="295.6" cy="162.4" r="5"/>
<circle cx="295.6" cy="162.4" r="1.55"/>
<circle cx="306.3" cy="178.6" r=".8"/>
<circle cx="306.3" cy="178.7" r="1.05"/>
<circle cx="365.9" cy="162.4" r="1.57"/>
<circle cx="365.9" cy="169.3" r="1.72"/>
<circle cx="365.9" cy="169.3" r="1.87"/>
<circle cx="365.9" cy="162.4" r="1.76"/>
</g>
<g fill="none" stroke="#000" stroke-width=".2">
<path d="M39.5 102.1l-1.1 1.2M40.5 105.6l-1.5 1.5M46.5 104.1l-3 3M51 104.1l-3 3M55.5 104.1l-3 3M60 104.1l-3 3M64.5 104.1l-3 3M69 104.1l-3 3M73.4 104.1l-3 3M77.4 104.7l-2.5 2.4M274.6 145.7l-2.4 2.4M275.2 149.6l-3 3"/>
<path d="M275.2 154.1l-3 3M275.2 158.5l-3 3M345 145.7l-2.5 2.4M345.5 149.6l-3 3M345.5 158.5l-3 3M345.8 153.8l-3.3 3.3M275.2 163.1l-3 2.9M275.2 167.5l-3 3M275.2 172l-3 3M275.2 176.5l-3 3M345.5 163.1l-3 2.9M345.5 167.5l-3 3"/>
<path d="M345.5 176.5l-3 3M345.8 171.7l-3.3 3.3M365.7 160.9l-1.4 1.3M273.7 182.5l-1.5 1.5M277.2 183.5l-1.2 1.1M344 182.5l-1.5 1.5M347.6 183.5l-1.2 1.1"/>
</g>
<g font-size="4.7">
<text x="73.1" y="51.9">2</text>
<text x="133.1" y="64.3">A</text>
<text x="205.1" y="60.8">1</text>
<text x="23.2" y="70.4">9</text>
<text x="43.4" y="114.7">SECTION A-A</text>
<text x="133.1" y="115.1">A</text>
<text x="193.2" y="130.2">4</text>
<text x="75.8" y="137.8">3</text>
<text x="328.9" y="136.2">6</text>
<text x="111.5" y="140.7">B</text>
<text x="138.2" y="140.7">C</text>
<text x="387.5" y="141.3">5</text>
<text x="201" y="145.2">7</text>
<text x="201" y="177.2">8</text>
<text x="111.5" y="193.5">B</text>
<text x="138.2" y="193.5">C</text>
<text x="277.6" y="194.5">SECTION B-B</text>
<text x="345.1" y="193.8">SECTION C-C</text>
<text x="19.7" y="214.9">9</text>
<text x="36.1" y="214.9">M3X10 MM BOLT</text>
<text x="98.9" y="214.9">-</text>
<text x="121.8" y="214.9">SV-05</text>
<text x="142.6" y="214.9">4</text>
<text x="19.7" y="220.4">8</text>
<text x="41.1" y="220.4">M4X30 BOLT</text>
<text x="98.9" y="220.4">-</text>
<text x="121.8" y="220.4">SV-07</text>
<text x="142.6" y="220.4">1</text>
<text x="19.7" y="225.9">7</text>
<text x="36.4" y="225.9">M4x35 MM BOLT</text>
<text x="98.9" y="225.9">-</text>
<text x="121.8" y="225.9">SV-08</text>
<text x="142.6" y="225.9">3</text>
<text x="19.7" y="231.4">6</text>
<text x="41.4" y="231.4">M4 HEX NUT</text>
<text x="98.9" y="231.4">-</text>
<text x="121.8" y="231.4">SV-06</text>
<text x="142.6" y="231.4">4</text>
<text x="19.7" y="239.2">5</text>
<text x="41.5" y="239.2">1/4-28 BOLT</text>
<text x="98.9" y="239.2">-</text>
<text x="121.8" y="239.2">SV-10</text>
<text x="142.6" y="239.2">2</text>
<text x="19.7" y="247">4</text>
<text x="38.2" y="247">VALVE MOUNT</text>
<text x="98.9" y="247">-</text>
<text x="121.8" y="247">SV-09</text>
<text x="142.6" y="247">1</text>
<text x="247.7" y="250">SV-01-01</text>
<text x="327.2" y="250.2">SELECTOR VALVE ASSY</text>
<text x="19.7" y="254.8">3</text>
<text x="35" y="252.5">NEMA 17 STEPPER</text>
<text x="46" y="257.1">MOTOR</text>
<text x="98.8" y="254.8">-</text>
<text x="121.8" y="254.8">SV-02</text>
<text x="142.6" y="254.8">1</text>
<text x="19.7" y="264.8">2</text>
<text x="43.4" y="264.8">GEARBOX</text>
<text x="90.1" y="264.8">SV-01-02</text>
<text x="127.2" y="264.8">-</text>
<text x="142.6" y="264.8">1</text>
<text x="19.7" y="272.6">1</text>
<text x="33.6" y="272.6">C25-618010 VALVE</text>
<text x="98.8" y="272.6">-</text>
<text x="121.8" y="272.6">SV-01</text>
<text x="142.6" y="272.6">1</text>
<text x="16.6" y="279.5">NO.</text>
<text x="39.9" y="279.5">DESCRIPTION</text>
<text x="89.4" y="279.5">DRG NO.</text>
<text x="118.1" y="279.5">PART NO</text>
<text x="139.5" y="279.5">QTY</text>
<text x="299.4" y="278.8">2021/12/10</text>
</g>
<text font-size="4.1" x="21" y="293.7">SOLIDWORKS Educational Product. For Instructional Use Only.</text>
<g font-size="4">
<text x="345.6" y="221.8">1.0</text>
<text x="297" y="222.2">M.N</text>
<text x="344.5" y="232.8">A3</text>
<text x="219.9" y="269.4">MAJ NEL</text>
<text x="337.8" y="268.5">M NEL THESIS</text>
<text x="219.9" y="279.2">216058967</text>
<text x="339.2" y="278.4">1:2</text>
<text x="373.5" y="278.8">1 OF 1</text>
</g>
<g font-size="2">
<text x="296.4" y="217.4">DRAWN:</text>
<text x="311.8" y="217.4">CHECKED:</text>
<text x="327.2" y="217.4">APPROVED:</text>
<text x="343.6" y="217.4">REVISION:</text>
<text x="295.9" y="228.3">SHEET SIZE:</text>
<text x="211" y="240">DRAWING NUMBER:</text>
<text x="297" y="240">DRAWING NAME:</text>
<text x="210.8" y="264.4">DRAWN BY:</text>
<text x="253.7" y="264.9">PROJECTION:</text>
<text x="296.2" y="264.9">TASK/TASK NO. :</text>
<text x="210.4" y="274.3">STUDENT NO. :</text>
<text x="295.9" y="273.7">DATE:</text>
<text x="331.9" y="273.7">SCALE:</text>
<text x="367.6" y="273.7">SHEET:</text>
</g>
</svg>
